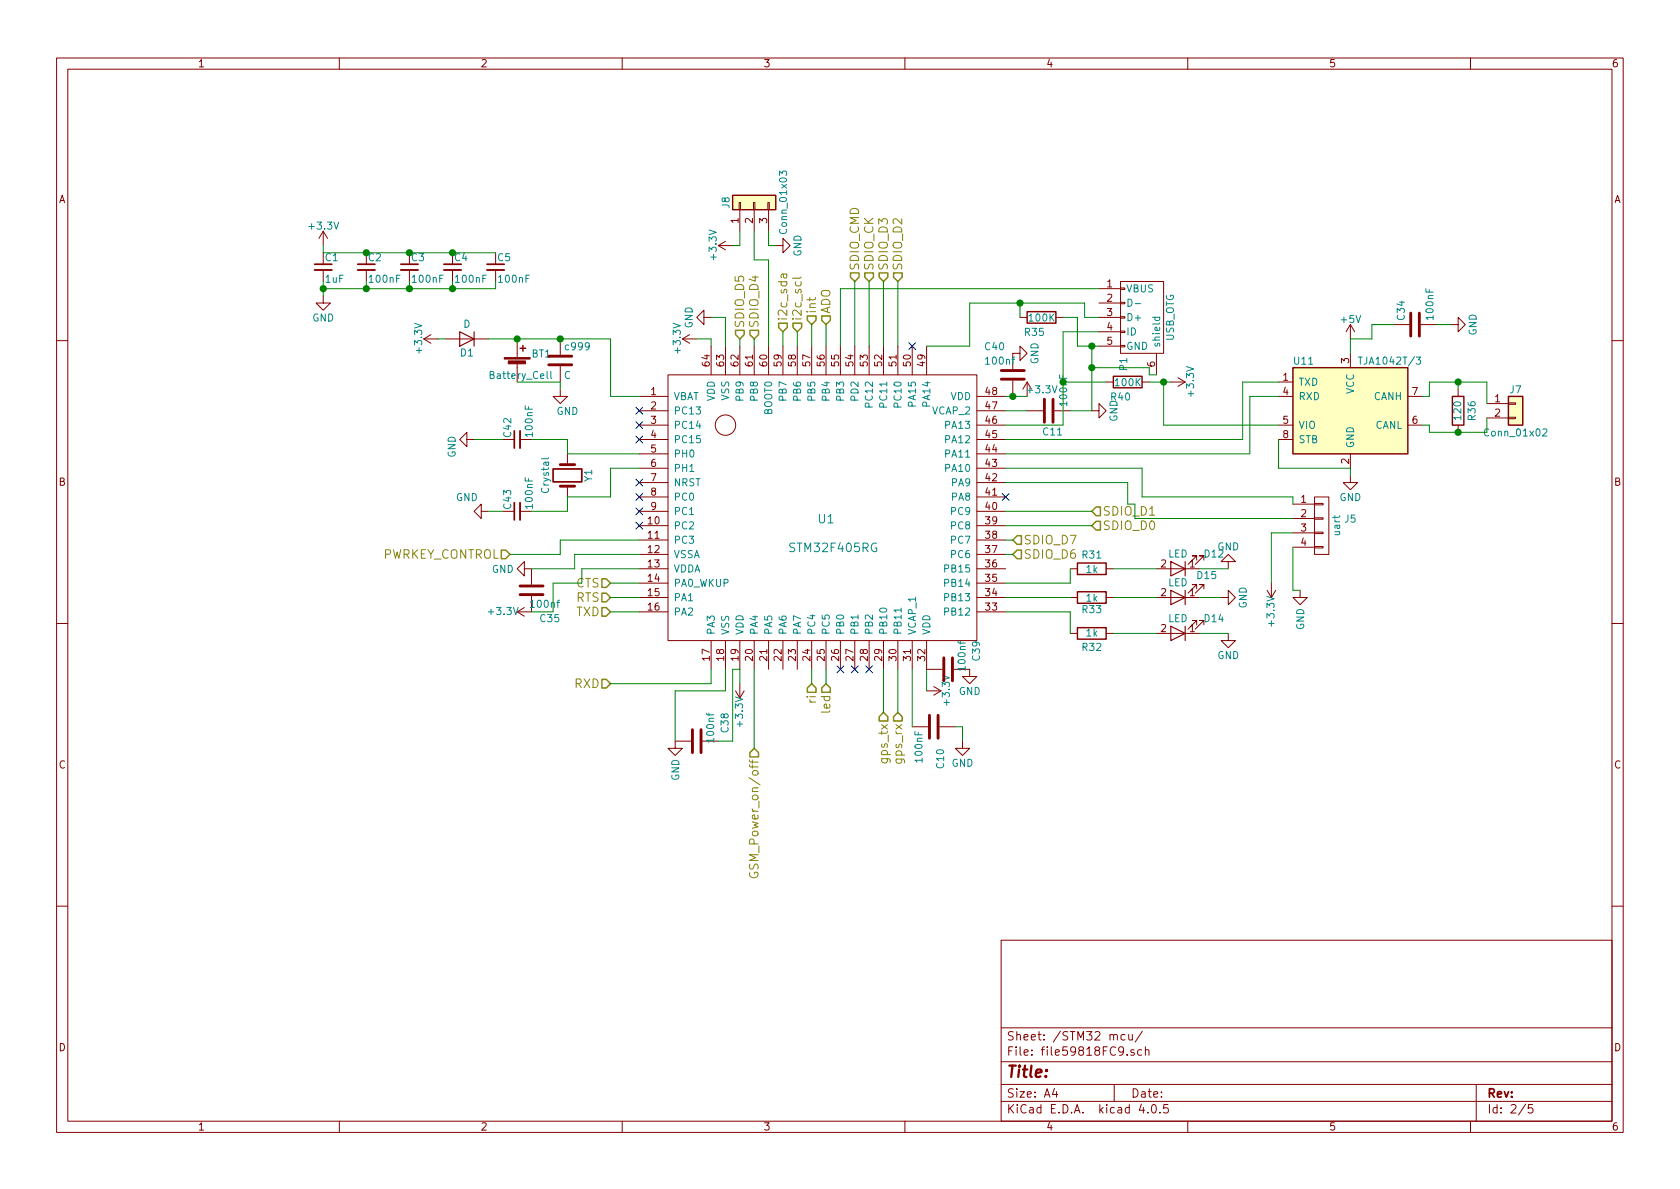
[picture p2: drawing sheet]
<svg xmlns="http://www.w3.org/2000/svg" width="297mm" height="210mm" viewBox="0 0 297 210" stroke-linecap="round" stroke-linejoin="round" font-family="sans-serif">
<g fill="none" stroke="#840000" stroke-width=".18">
<path d="M10 10.3h277v189.9h-277zM12 12.2h273v186.1h-273zM60 10.3v1.9M110 10.3v1.9M160 10.3v1.9M210 10.3v1.9M260 10.3v1.9M130.7 35.8h.2v1.3h-.2zM130.8 37.1v3.8M133.2 35.8h.3v1.3h-.3zM133.3 37.1v3.8M135.8 35.8h.2v1.3h-.2z"/>
<path d="M135.9 37.1v3.8M57.1 52.3v1.3h1.3l-1.3 1.3-1.2-1.3h1.2M57.1 40.9l-.7 1.3M57.1 40.9v2.5M57.1 47.7v2.1M57.1 40.9l.8 1.3M64.8 47.7v2.1M72.4 47.7v2.1M74.9 59.9h2.6M74.9 59.9l1.3 .8M76.2 59.2l-1.3 .7M78.7 59.9h7.7"/>
<path d="M80 47.7v2.1M87.6 47.7v2.1M91.4 59.9v3.3M99.1 59.9v2.8M120.6 59.9l1.3 .8M120.6 59.9h2.6M121.9 59.2l-1.3 .7M124.5 56.1v-1.2l-1.3 1.2 1.3 1.3v-1.3h1.2M127 43.4l1.3 .8M127 43.4h2.5M128.3 42.7l-1.3 .7M137.2 43.4h1.2v-1.2l1.3 1.2-1.3 1.3v-1.3"/>
<path d="M180.3 56.1h1.3M186.7 56.1h1.3M194.3 56.1h3.8M194.3 51h3.8M194.3 53.6h3.8M194.3 58.7h3.8M198.1 49.8h7.6v12.7h-7.6zM198.1 50.9h.8v.3h-.8zM198.1 53.5h.8v.2h-.8zM198.1 56h.8v.3h-.8zM198.1 58.5h.8v.3h-.8zM238.8 57.4v2.5"/>
<path d="M238.8 57.4l-.8 1.3M238.8 57.4l.7 1.3M246.4 57.4h2.8M251.2 57.4h2.8M256.5 57.4h1.3v-1.3l1.3 1.3-1.3 1.3v-1.3M10 60.2h2M82.5 77.7v-1.3l-1.2 1.3 1.2 1.3v-1.3h1.3M91.4 64.3v3.3M91.9 77.7h2.1M99.1 68.8v1.3h1.2l-1.2 1.3-1.3-1.3h1.3M99.1 64.8v2.8M113 70.1h5.1"/>
<path d="M113 72.6h5.1M113 75.2h5.1M113 77.7h5.1M118.1 66.3h54.6v47h-54.6zM125.7 61.2v5.1M128.3 61.2v5.1M130.8 61.2v5.1M133.3 61.2v5.1M135.9 61.2v5.1M138.4 61.2v5.1M141 61.2v5.1M143.5 61.2v5.1"/>
<path d="M146 61.2v5.1M148.6 61.2v5.1M151.1 61.2v5.1M153.7 61.2v5.1M156.2 61.2v5.1M158.7 61.2v5.1M161.3 61.2v5.1M163.8 61.2v5.1M172.7 70.1h5.1M172.7 72.6h5.1M172.7 75.2h5.1M172.7 77.7h5.1"/>
<path d="M179.1 67.3v2.8M180.3 62.5v1.2l1.3-1.2-1.3-1.3v1.3h-1.2v2.8M181.6 72.6h2.8M181.6 67.6l-.8 1.2M181.6 67.6v2.5M181.6 67.6l.8 1.2M186.4 72.6h2.8M193 72.6h1.3v-1.2l1.3 1.2-1.3 1.3v-1.3M194.3 61.2h3.8M195.6 67.6h1.2M198.1 61.1h.8v.2h-.8zM201.9 67.6h1.3"/>
<path d="M204.5 62.5v3.8M207 67.6h2.5M208.3 66.8l1.2 .8M209.5 67.6l-1.2 .7M226.1 70.1h2.5M226.1 75.2h2.5M226.1 77.7h2.5M226.1 67.6h2.5M238.8 62.5v2.5M248.9 70.1h2.6M248.9 75.2h2.6M257.8 68.8v1.3"/>
<path d="M257.8 75.2v1.2M262.9 71.4h3.8M262.9 73.9h3.8M266.7 73.8h1.3v.2h-1.3zM266.7 71.2h1.3v.3h-1.3zM285 60.2h2M85.1 90.4v-1.3l-1.3 1.3 1.3 1.3v-1.3h1.3M91.9 90.4h2.1M100.3 80.3v1.9M100.3 86v1.9M113 80.3h5.1M113 82.8h5.1"/>
<path d="M113 85.3h5.1M113 87.9h5.1M113 90.4h5.1M113 93h5.1M113 95.5h5.1M113 98h5.1M172.7 80.3h5.1M172.7 82.8h5.1M172.7 85.3h5.1M172.7 87.9h5.1M172.7 90.4h5.1M172.7 93h5.1"/>
<path d="M172.7 95.5h5.1M172.7 98h5.1M211.6 99.1v-.8h-.8h.8l-1.5 1.5M212.9 99.1v-.8h-.8h.8l-1.6 1.5M217.2 99.3h1.2l-1.2-1.3-1.3 1.3h1.3v1.3M228.6 89.1h3.8M228.6 91.7h3.8M228.6 94.2h3.8M228.6 96.8h3.8M232.4 96.6h1.5v.3h-1.5zM232.4 94.1h1.5v.3h-1.5zM232.4 91.6h1.5v.2h-1.5z"/>
<path d="M232.4 89h1.5v.3h-1.5zM232.4 87.9h2.5v10.1h-2.5zM238.8 84.1v1.2h1.2l-1.2 1.3-1.3-1.3h1.3M238.8 80.3v2.5M10 110.3h2M91.4 108.2l1.3 .8M92.7 100.6v-1.3l-1.3 1.3 1.3 1.2v-1.2h1.3v2.8M92.7 107.4l-1.3 .8M94 105.4v2.8h-2.6M113 100.6h5.1M113 108.2h5.1M113 103.1h5.1"/>
<path d="M113 105.7h5.1M125.7 113.3v5.1M128.3 113.3v5.1M130.8 113.3v5.1M133.3 113.3v5.1M135.9 113.3v5.1M138.4 113.3v5.1M141 113.3v5.1M143.5 113.3v5.1M146 113.3v5.1M148.6 113.3v5.1M151.1 113.3v5.1"/>
<path d="M153.7 113.3v5.1M156.2 113.3v5.1M158.7 113.3v5.1M161.3 113.3v5.1M163.8 113.3v5.1h2.8M168.7 118.4h2.7v1.2h1.3l-1.3 1.3-1.2-1.3h1.2M172.7 100.6h5.1M172.7 108.2h5.1M172.7 103.1h5.1M172.7 105.7h5.1M189.2 100.6h1.3M189.2 105.7h1.3"/>
<path d="M189.2 112h1.3M195.6 100.6h1.2M195.6 105.7h1.2M195.6 112h1.2M204.5 100.6h7.6M204.5 105.7h7.6M204.5 112h7.6M211.6 110.5v-.8h-.8h.8l-1.5 1.5M211.6 104.1v-.7h-.8h.8l-1.5 1.5M212.9 110.5v-.8h-.8h.8l-1.6 1.5M212.9 104.1v-.7h-.8h.8l-1.6 1.5M215.9 105.7h1.3v-1.3l1.2 1.3-1.2 1.2v-1.2"/>
<path d="M217.2 112v1.3h1.2l-1.2 1.2-1.3-1.2h1.3M224 104.4l.8 1.3M224.8 103.1v2.6M225.6 104.4l-.8 1.3M229.9 104.4v1.3h1.2l-1.2 1.2-1.3-1.2h1.3M285 110.3h2M122.2 131.1h-2.8v1.2h1.2l-1.2 1.3-1.3-1.3h1.3M124.2 131.1h2.8M130 122.2l.8 1.2M130.8 120.9v2.5M131.6 122.2l-.8 1.2M161.3 128.5h2.8"/>
<path d="M163.8 122.2h2.6M165.1 121.4l1.3 .8M166.1 128.5h2.8M166.4 122.2l-1.3 .7M170.2 131.1v1.2h1.2l-1.2 1.3-1.3-1.3h1.3M10 160.2h2M177 166.3h108v32h-108zM285 160.2h2M60 198.3v1.9M110 198.3v1.9M160 198.3v1.9M177 194.8h108"/>
<path d="M177 191.8h108M177 187.8h108M177 181.8h108M186.4 192.5l-.3 1h.9M186.8 193v1M197 191.8v3M198.9 183l-.4-.1-.3 .3 .1 .6 .2 .1 .4-.1M199.3 186.5v.1M199.6 182.9v.9l.4 .1 .2-.1M200.2 182.9v1M200.5 185.7a.37 .37 0 0 0-.6 .1l.1 .2 .5 .2 .1 .1-.2 .3-.5-.1M201.8 195.2l-.4 1.1h1"/>
<path d="M201.9 185.7l-.5-.1-.3 .3 .1 .6 .2 .1 .5-.1M202 182.3l-1.3 2M202.5 185.7l.2-.1 .4 .1v.9M202.5 185.1v1.5M202.9 196.7v.1M203.8 195.4l.1-.1a.81 .81 0 0 1 .6 .6 .81 .81 0 0 1-.3 .8l-.1 .1a.8 .8 0 0 1-.6-.6 .8 .8 0 0 1 .3-.8zM205.1 196.7v.1M206.5 195.3h-.7l-.1 .7 .2-.1 .5 .1 .2 .2-.1 .5-.2 .1-.6-.1M210 198.3v1.9M260 198.3v1.9M261 191.8v6.5M269.7 195.2l-1.2 2"/>
<path d="M271 195.3h-.7l-.1 .7 .2-.1 .5 .1 .1 .2v.5l-.2 .1-.6-.1"/>
<circle cx="128.3" cy="75.2" r="1.8"/>
</g>
<path d="M137.8 31v-.8l.5 .5 .1-.4h.6l.1 .2-.1 .5M199.4 52.9a.64 .64 0 0 1 .8 .6 .64 .64 0 0 1-.8 .7zM200.7 53.7h1M203.8 56.1h1.3M204.3 56.1l-.1 .4 .2 .2 .6-.1v-.5M97.4 65.7v1l.2 .2M240.2 63.1h.7M250.4 63.1h.8l-.5 .5 .4 .1v.6l-.1 .1-.6-.1M272.8 75.9l.5-.1 .2 .1v.3l-.8 .9h.8M97 80.9l-.2 .2h-1.1M159.3 107.5v.7" fill="none" stroke="#008484" stroke-width=".18"/>
<path d="M55.6 47.7h3.1M63.2 47.7h3.1M70.9 47.7h3M78.5 47.7h3M86.1 47.7h3.1M91.9 76.2v3M91.9 88.9v3" fill="none" stroke="#840000" stroke-width=".33"/>
<path d="M55.6 46.7h3.1M63.2 46.7h3.1M70.9 46.7h3M78.5 46.7h3M86.1 46.7h3.1M90.9 76.2v3M90.9 88.9v3M97.8 82.9h5.1v2.3h-5.1z" fill="none" stroke="#840000" stroke-width=".3"/>
<g fill="none" stroke="#840000" stroke-width=".51">
<path d="M249.4 55.4v4M251 55.4v4M97 64.5h4.1M97 63h4.1M177 67.1h4.1M177 65.5h4.1M184.7 70.6v4.1M186.2 70.6v4.1M99.1 82.2h2.5M99.1 86h2.5M91.9 103.6h4.1M91.9 105.2h4.1"/>
<path d="M166.9 116.3v4.1M168.4 116.3v4.1M122.4 129v4.1M124 129v4.1M164.3 126.5v4.1M165.9 126.5v4.1"/>
</g>
<g fill="none" stroke="#848400" stroke-width=".25">
<path d="M130 58.4h1.6v.8l-.8 .7-.8-.7zM132.6 58.4h1.5v.8l-.8 .7-.7-.7zM137.7 57.1h1.5v.8l-.8 .8-.7-.8zM140.2 57.1h1.5v.8l-.7 .8-.8-.8zM142.7 55.9h1.6v.7l-.8 .8-.8-.8zM145.3 55.9h1.5v.7l-.8 .8-.7-.8zM150.4 48.3h1.5v.7l-.8 .8-.7-.8zM152.9 48.3h1.5v.7l-.7 .8-.8-.8zM155.4 48.3h1.6v.7l-.8 .8-.8-.8zM158 48.3h1.5v.7l-.8 .8-.7-.8zM88.6 97.3h.8l.8 .7-.8 .8h-.8zM179.8 94.7h.8v1.6h-.8l-.7-.8z"/>
<path d="M179.8 97.3h.8v1.5h-.8l-.7-.8zM193.8 89.7h.8v1.5h-.8l-.8-.8zM193.8 92.2h.8v1.5h-.8l-.8-.7zM106.4 107.4h.8l.7 .8-.7 .8h-.8zM106.4 102.4h.8l.7 .7-.7 .8h-.8zM106.4 104.9h.8l.7 .8-.7 .7h-.8zM106.4 120.1h.8l.7 .8-.7 .8h-.8zM132.6 133.1l.7-.8 .8 .8v.8h-1.5zM142.7 121.7l.8-.8 .8 .8v.7h-1.6zM146 120.9l.8 .8v.7h-1.5v-.7zM155.4 126.7l.8-.7 .8 .7v.8h-1.6zM158.7 126l.8 .7v.8h-1.5v-.8z"/>
</g>
<path d="M138.5 48.5v.5a.3 .3 0 0 0 .3 .2 .3 .3 0 0 0 .3-.2l-.1-.5M139.1 48.5h-.9v.6M141.7 49l-.2 .2h-1.4M132.5 134.4l.1 .3 .1 .1h1.3M133 134.4v.6M132.6 154.3a.71 .71 0 0 0 .7 .9 .71 .71 0 0 0 .7-.9l-.6-.1v.4" fill="none" stroke="#848400" stroke-width=".18"/>
<g fill="none" stroke="#000084" stroke-width=".18">
<path d="M112.4 72l1.2 1.2M112.4 74.6l1.2 1.2M112.4 77.1l1.2 1.2M113.6 72l-1.2 1.2M113.6 74.6l-1.2 1.2M113.6 77.1l-1.2 1.2M160.7 60.6l1.2 1.2M161.9 60.6l-1.2 1.2M112.4 87.3l1.2 1.2M112.4 89.8l1.2 1.2M112.4 84.7l1.2 1.2M112.4 92.3l1.2 1.3"/>
<path d="M113.6 87.3l-1.2 1.2M113.6 89.8l-1.2 1.2M113.6 84.7l-1.2 1.2M113.6 92.3l-1.2 1.3M177.2 87.3l1.2 1.2M178.4 87.3l-1.2 1.2M148 117.7l1.2 1.3M149.2 117.7l-1.2 1.3M150.5 117.7l1.2 1.3M151.7 117.7l-1.2 1.3M153.1 117.7l1.2 1.3M154.3 117.7l-1.2 1.3"/>
</g>
<path d="M129.5 34.5h7.7v2.6h-7.7zM181.6 55.1h5.1v2h-5.1zM91.9 61.6h1.1M92.5 61.1v1M196.8 66.5h5.1v2.1h-5.1zM228.6 65h20.3v15.3h-20.3zM256.8 70.1h2v5.1h-2zM266.7 70.1h2.5v5.1h-2.5zM190.5 99.6h5.1v2h-5.1zM190.5 104.6h5.1v2.1h-5.1zM190.5 111h5.1v2h-5.1z" fill="none" stroke="#840000" stroke-width=".25"/>
<path d="M81.3 58.7l2.5 1.2-2.5 1.3zM83.8 58.7v2.5M207 99.3l2.5 1.3-2.5 1.2zM209.5 99.3v2.5M207 110.7l2.5 1.3-2.5 1.3zM207 104.4l2.5 1.3-2.5 1.2zM209.5 104.4v2.5M209.5 110.7v2.6" fill="none" stroke="#840000" stroke-width=".2"/>
<g fill="#840000" stroke="#840000" stroke-width=".18">
<path d="M89.2 63.2h4.5v.3h-4.5z"/>
<path d="M89.9 63.8h3v.5h-3z"/>
</g>
<g fill="none" stroke="#008400" stroke-width=".18">
<path d="M57.1 43.4v1.3h30.5M57.1 49.8v2.5M64.8 49.8v1.2M72.4 49.8v1.2M77.5 59.9h1.2M80 49.8v1.2M86.4 59.9h21.5v10.2h5.1M87.6 49.8v1.2h-30.5M123.2 59.9h2.5v1.3M125.7 56.1h2.6v5.1M130.8 40.9v2.5h-1.3M130.8 59.9v1.3"/>
<path d="M133.3 40.9v5.1h2.6v15.2M133.3 59.9v1.3M135.9 40.9v2.5h1.3M138.4 58.7v2.5M141 58.7v2.5M143.5 57.4v3.8M146 57.4v3.8M151.1 49.8v11.4M153.7 49.8v11.4M156.2 49.8v11.4M158.7 49.8v11.4M180.3 53.6v2.5"/>
<path d="M188 56.1h2.5v5.1h3.8M194.3 51h-45.7v10.2M194.3 58.7h-6.3v16.5h-10.2M194.3 56.1h-2.5v-2.5h-20.4v7.6h-7.6M246.4 57.4h-3.8v2.5h-3.8v2.6M254 57.4h2.5M83.8 77.7h5.1M91.4 67.6h7.7v1.2M94 77.7h6.3v2.6h12.7M177.8 70.1h3.8M177.8 72.6h3.8M188 67.6h7.6"/>
<path d="M193 61.2v11.4h-3.8M193 65h10.2v1.3h1.3M203.2 67.6h3.8M205.7 67.6v7.6h20.4M226.1 70.1h-5.1v10.2h-43.2M226.1 77.7v5.1h12.7v1.3M226.1 67.6h-6.4v10.1h-41.9M251.5 70.1h1.2v-2.5h10.2v3.8M257.8 67.6v1.2M262.9 73.9v2.5h-10.2v-1.2h-1.2M86.4 90.4h2.5M113 82.8h-5.1v5.1h-7.6v2.5h-6.3"/>
<path d="M113 95.5h-13.9v2.5h-8.9M113 98h-11.4v2.6h-7.6M177.8 82.8h24.1v5.1h26.7v1.2M177.8 98h1.3M177.8 90.4h15.2M177.8 95.5h1.3M177.8 93h15.2M177.8 85.3h21.6v3.8M200.7 91.7h27.9M228.6 96.8v7.6h1.3M228.6 94.2h-3.8v8.9M107.9 105.7h5.1"/>
<path d="M107.9 108.2h5.1M107.9 103.1h5.1M113 100.6h-10.1v2.5h-5.1v5.1h-3.8M125.7 118.4v2.5h-17.8M128.3 118.4v3.8h-8.9v8.9M133.3 118.4v13.9M143.5 118.4v2.5M146 118.4v2.5M156.2 118.4v7.6M158.7 118.4v7.6M161.3 118.4v10.1M163.8 118.4v3.8"/>
<path d="M177.8 105.7h11.4M177.8 108.2h11.4v3.8M189.2 100.6v2.5h-11.4M196.8 100.6h7.7M196.8 105.7h7.7M196.8 112h7.7M212.1 100.6h5.1M212.1 105.7h3.8M212.1 112h5.1M130.8 120.9v-2.5h-1.3v12.7h-2.5M168.9 128.5h1.3v2.6"/>
</g>
<g fill="#008400" stroke="#008400" stroke-width=".25">
<circle cx="64.8" cy="44.7" r=".51"/>
<circle cx="72.4" cy="44.7" r=".51"/>
<circle cx="80" cy="44.7" r=".51"/>
<circle cx="80" cy="51" r=".51"/>
<circle cx="72.4" cy="51" r=".51"/>
<circle cx="64.8" cy="51" r=".51"/>
<circle cx="57.2" cy="51" r=".51"/>
<circle cx="180.3" cy="53.6" r=".51"/>
<circle cx="91.4" cy="59.9" r=".51"/>
<circle cx="99.1" cy="59.9" r=".51"/>
<circle cx="257.8" cy="67.6" r=".51"/>
<circle cx="257.8" cy="76.4" r=".51"/>
<circle cx="205.7" cy="67.6" r=".51"/>
<circle cx="193" cy="61.2" r=".51"/>
<circle cx="193" cy="65" r=".51"/>
<circle cx="179.1" cy="70.1" r=".51"/>
</g>
<g fill="#ffffc2" stroke="#ffffc2" stroke-width=".18">
<path d="M266.7 70.1h2.5v5.1h-2.5z"/>
<path d="M129.5 34.5h7.7v2.6h-7.7z"/>
<path d="M228.6 65h20.3v15.3h-20.3z"/>
</g>
<text font-size="2.8" fill="#840000" x="178" y="190.5">Title:</text>
<g font-size="2.1" fill="#848400">
<text x="151.9" y="47.8" transform="rotate(-90 151.9 47.8)">SDIO_CMD</text>
<text x="154.4" y="47.8" transform="rotate(-90 154.4 47.8)">SDIO_CK</text>
<text x="157" y="47.8" transform="rotate(-90 157 47.8)">SDIO_D3</text>
<text x="159.5" y="47.8" transform="rotate(-90 159.5 47.8)">SDIO_D2</text>
<text x="131.6" y="58" transform="rotate(-90 131.6 58)">SDIO_D5</text>
<text x="134.1" y="58" transform="rotate(-90 134.1 58)">SDIO_D4</text>
<text x="139.2" y="56.7" transform="rotate(-90 139.2 56.7)">i2c_sda</text>
<text x="141.7" y="56.7" transform="rotate(-90 141.7 56.7)">i2c_scl</text>
<text x="144.3" y="55.5" transform="rotate(-90 144.3 55.5)">int</text>
<text x="146.8" y="55.5" transform="rotate(-90 146.8 55.5)">ADO</text>
<text x="195" y="93.7">SDIO_D0</text>
<text x="67.3" y="98.8">PWRKEY_CONTROL</text>
<text x="181" y="96.3">SDIO_D7</text>
<text x="181" y="98.8">SDIO_D6</text>
<text x="101.8" y="103.9">CTS</text>
<text x="101.8" y="106.4">RTS</text>
<text x="101.8" y="109">TXD</text>
<text x="101.5" y="121.7">RXD</text>
<text x="144.3" y="124.3" transform="rotate(-90 144.3 124.3)">ri</text>
<text x="146.8" y="125.9" transform="rotate(-90 146.8 125.9)">led</text>
<text x="157" y="134.7" transform="rotate(-90 157 134.7)">gps_tx</text>
<text x="159.5" y="134.9" transform="rotate(-90 159.5 134.9)">gps_rx</text>
<text x="134.1" y="153.7" transform="rotate(-90 134.1 153.7)">GSM_Power_on/off</text>
</g>
<g font-size="2.1" fill="#008484">
<text x="144.7" y="92.6">U1</text>
<text x="139.9" y="97.6">STM32F405RG</text>
</g>
<text font-size="2.1" fill="#008400" x="195" y="91.2">SDIO_D1</text>
<g font-size="2.1" fill="#840000">
<text x="178" y="184">Sheet: /STM32 mcu/</text>
<text x="178" y="186.7">File: file59818FC9.sch</text>
<text x="178" y="196.9">KiCad E.D.A. kicad 4.0.5</text>
<text x="178" y="194.1">Size: A4</text>
<text x="200" y="194.1">Date:</text>
<text x="263" y="194.1">Rev:</text>
<text x="263" y="196.9">Id: 2/5</text>
</g>
<g font-size="1.8" fill="#840000">
<text x="35" y="11.9">1</text>
<text x="85" y="11.9">2</text>
<text x="135" y="11.9">3</text>
<text x="185" y="11.9">4</text>
<text x="235" y="11.9">5</text>
<text x="285" y="11.9">6</text>
<text x="10.4" y="35.9">A</text>
<text x="285.4" y="35.9">A</text>
<text x="130.6" y="39.5" transform="rotate(-90 130.6 39.5)">1</text>
<text x="133.1" y="39.5" transform="rotate(-90 133.1 39.5)">2</text>
<text x="135.6" y="39.5" transform="rotate(-90 135.6 39.5)">3</text>
<text x="195.7" y="50.8">1</text>
<text x="195.7" y="53.3">2</text>
<text x="195.7" y="55.9">3</text>
<text x="195.7" y="58.4">4</text>
<text x="125.5" y="64.7" transform="rotate(-90 125.5 64.7)">64</text>
<text x="128" y="64.7" transform="rotate(-90 128 64.7)">63</text>
<text x="130.6" y="64.7" transform="rotate(-90 130.6 64.7)">62</text>
<text x="133.1" y="64.7" transform="rotate(-90 133.1 64.7)">61</text>
<text x="135.6" y="64.7" transform="rotate(-90 135.6 64.7)">60</text>
<text x="138.2" y="64.7" transform="rotate(-90 138.2 64.7)">59</text>
<text x="140.7" y="64.7" transform="rotate(-90 140.7 64.7)">58</text>
<text x="143.3" y="64.7" transform="rotate(-90 143.3 64.7)">57</text>
<text x="145.8" y="64.7" transform="rotate(-90 145.8 64.7)">56</text>
<text x="148.3" y="64.7" transform="rotate(-90 148.3 64.7)">55</text>
<text x="150.9" y="64.7" transform="rotate(-90 150.9 64.7)">54</text>
<text x="153.4" y="64.7" transform="rotate(-90 153.4 64.7)">53</text>
<text x="156" y="64.7" transform="rotate(-90 156 64.7)">52</text>
<text x="158.5" y="64.7" transform="rotate(-90 158.5 64.7)">51</text>
<text x="161" y="64.7" transform="rotate(-90 161 64.7)">50</text>
<text x="163.6" y="64.7" transform="rotate(-90 163.6 64.7)">49</text>
<text x="195.7" y="61">5</text>
<text x="204.2" y="64.9" transform="rotate(-90 204.2 64.9)">6</text>
<text x="238.5" y="64.2" transform="rotate(-90 238.5 64.2)">3</text>
<text x="115.1" y="69.8">1</text>
<text x="174.3" y="69.8">48</text>
<text x="226.8" y="67.3">1</text>
<text x="226.8" y="69.8">4</text>
<text x="249.7" y="69.8">7</text>
<text x="264.3" y="71.1">1</text>
<text x="115.1" y="72.4">2</text>
<text x="115.1" y="74.9">3</text>
<text x="115.1" y="77.5">4</text>
<text x="174.3" y="77.5">45</text>
<text x="174.3" y="74.9">46</text>
<text x="174.3" y="72.4">47</text>
<text x="226.8" y="74.9">5</text>
<text x="226.8" y="77.5">8</text>
<text x="249.7" y="74.9">6</text>
<text x="264.3" y="73.7">2</text>
<text x="115.1" y="80">5</text>
<text x="115.1" y="82.5">6</text>
<text x="174.3" y="82.5">43</text>
<text x="174.3" y="80">44</text>
<text x="238.5" y="82" transform="rotate(-90 238.5 82)">2</text>
<text x="10.4" y="85.9">B</text>
<text x="115.1" y="85.1">7</text>
<text x="115.1" y="87.6">8</text>
<text x="174.3" y="87.6">41</text>
<text x="174.3" y="85.1">42</text>
<text x="230" y="88.9">1</text>
<text x="285.4" y="85.9">B</text>
<text x="114.6" y="92.7">10</text>
<text x="114.6" y="95.2">11</text>
<text x="115.1" y="90.2">9</text>
<text x="174.3" y="90.2">40</text>
<text x="174.3" y="95.2">38</text>
<text x="174.3" y="92.7">39</text>
<text x="230" y="91.4">2</text>
<text x="230" y="94">3</text>
<text x="114.6" y="97.8">12</text>
<text x="114.6" y="100.3">13</text>
<text x="174.3" y="100.3">36</text>
<text x="174.3" y="97.8">37</text>
<text x="205.3" y="100.3">2</text>
<text x="210.3" y="100.3">1</text>
<text x="230" y="96.5">4</text>
<text x="114.6" y="102.9">14</text>
<text x="114.6" y="105.4">15</text>
<text x="114.6" y="107.9">16</text>
<text x="174.3" y="107.9">33</text>
<text x="174.3" y="105.4">34</text>
<text x="174.3" y="102.9">35</text>
<text x="205.3" y="105.4">2</text>
<text x="210.3" y="105.4">1</text>
<text x="205.3" y="111.8">2</text>
<text x="210.3" y="111.8">1</text>
<text x="125.5" y="116.8" transform="rotate(-90 125.5 116.8)">17</text>
<text x="128" y="116.8" transform="rotate(-90 128 116.8)">18</text>
<text x="130.6" y="116.8" transform="rotate(-90 130.6 116.8)">19</text>
<text x="133.1" y="116.8" transform="rotate(-90 133.1 116.8)">20</text>
<text x="135.6" y="116.8" transform="rotate(-90 135.6 116.8)">21</text>
<text x="138.2" y="116.8" transform="rotate(-90 138.2 116.8)">22</text>
<text x="140.7" y="116.8" transform="rotate(-90 140.7 116.8)">23</text>
<text x="143.3" y="116.8" transform="rotate(-90 143.3 116.8)">24</text>
<text x="145.8" y="116.8" transform="rotate(-90 145.8 116.8)">25</text>
<text x="148.3" y="116.8" transform="rotate(-90 148.3 116.8)">26</text>
<text x="150.9" y="116.8" transform="rotate(-90 150.9 116.8)">27</text>
<text x="153.4" y="116.8" transform="rotate(-90 153.4 116.8)">28</text>
<text x="156" y="116.8" transform="rotate(-90 156 116.8)">29</text>
<text x="158.5" y="116.8" transform="rotate(-90 158.5 116.8)">30</text>
<text x="161" y="116.8" transform="rotate(-90 161 116.8)">31</text>
<text x="163.6" y="116.8" transform="rotate(-90 163.6 116.8)">32</text>
<text x="10.4" y="135.9">C</text>
<text x="285.4" y="135.9">C</text>
<text x="10.4" y="185.9">D</text>
<text x="285.4" y="185.9">D</text>
<text x="35" y="199.9">1</text>
<text x="85" y="199.9">2</text>
<text x="135" y="199.9">3</text>
<text x="185" y="199.9">4</text>
<text x="235" y="199.9">5</text>
<text x="285" y="199.9">6</text>
</g>
<g font-size="1.8" fill="#008484">
<text x="54.8" y="40.6">+3.3V</text>
<text x="129" y="36.8" transform="rotate(-90 129 36.8)">J8</text>
<text x="139.1" y="41" transform="rotate(-90 139.1 41)">Conn_01x03</text>
<text x="57.5" y="46.2">C1</text>
<text x="65.2" y="46.2">C2</text>
<text x="72.8" y="46.2">C3</text>
<text x="80.4" y="46.2">C4</text>
<text x="88" y="46.2">C5</text>
<text x="126.7" y="45.7" transform="rotate(-90 126.7 45.7)">+3.3V</text>
<text x="141.7" y="45.4" transform="rotate(-90 141.7 45.4)">GND</text>
<text x="57.6" y="50">1uF</text>
<text x="65.4" y="50">100nF</text>
<text x="73.1" y="50">100nF</text>
<text x="80.7" y="50">100nF</text>
<text x="88.3" y="50">100nF</text>
<text x="199.1" y="51.7">VBUS</text>
<text x="55.2" y="56.8">GND</text>
<text x="81.9" y="57.9">D</text>
<text x="122.5" y="58.1" transform="rotate(-90 122.5 58.1)">GND</text>
<text x="181.3" y="59.4">R35</text>
<text x="182" y="56.8">100K</text>
<text x="199.1" y="56.8">D+</text>
<text x="199.1" y="59.3">ID</text>
<text x="237.2" y="57.1">+5V</text>
<text x="248.4" y="56.5" transform="rotate(-90 248.4 56.5)">C34</text>
<text x="253.4" y="56.4" transform="rotate(-90 253.4 56.4)">100nF</text>
<text x="261.1" y="59.4" transform="rotate(-90 261.1 59.4)">GND</text>
<text x="74.6" y="62.2" transform="rotate(-90 74.6 62.2)">+3.3V</text>
<text x="81.4" y="63">D1</text>
<text x="94" y="63.2">BT1</text>
<text x="100.1" y="61.9">c999</text>
<text x="120.3" y="62.2" transform="rotate(-90 120.3 62.2)">+3.3V</text>
<text x="174.2" y="61.9">C40</text>
<text x="174.4" y="64.5">100nf</text>
<text x="183.6" y="64.4" transform="rotate(-90 183.6 64.4)">GND</text>
<text x="199.1" y="61.8">GND</text>
<text x="199.3" y="65.5" transform="rotate(-90 199.3 65.5)">P1</text>
<text x="205.1" y="61.5" transform="rotate(-90 205.1 61.5)">shield</text>
<text x="207.5" y="60.4" transform="rotate(-90 207.5 60.4)">USB_OTG</text>
<text x="228.9" y="64.5">U11</text>
<text x="240.8" y="64.5">TJA1042T/3</text>
<text x="86.9" y="67">Battery_Cell</text>
<text x="99.7" y="67">C</text>
<text x="119.1" y="70.7">VBAT</text>
<text x="126.4" y="71" transform="rotate(-90 126.4 71)">VDD</text>
<text x="128.9" y="70.8" transform="rotate(-90 128.9 70.8)">VSS</text>
<text x="131.4" y="70.7" transform="rotate(-90 131.4 70.7)">PB9</text>
<text x="134" y="70.7" transform="rotate(-90 134 70.7)">PB8</text>
<text x="139.1" y="70.7" transform="rotate(-90 139.1 70.7)">PB7</text>
<text x="141.6" y="70.7" transform="rotate(-90 141.6 70.7)">PB6</text>
<text x="144.1" y="70.7" transform="rotate(-90 144.1 70.7)">PB5</text>
<text x="146.7" y="70.7" transform="rotate(-90 146.7 70.7)">PB4</text>
<text x="149.2" y="70.7" transform="rotate(-90 149.2 70.7)">PB3</text>
<text x="151.8" y="70.7" transform="rotate(-90 151.8 70.7)">PD2</text>
<text x="154.3" y="71.7" transform="rotate(-90 154.3 71.7)">PC12</text>
<text x="156.8" y="71.7" transform="rotate(-90 156.8 71.7)">PC11</text>
<text x="159.4" y="71.7" transform="rotate(-90 159.4 71.7)">PC10</text>
<text x="161.9" y="71.7" transform="rotate(-90 161.9 71.7)">PA15</text>
<text x="164.5" y="71.7" transform="rotate(-90 164.5 71.7)">PA14</text>
<text x="168" y="70.7">VDD</text>
<text x="181.8" y="69.5">+3.3V</text>
<text x="196.5" y="70.8">R40</text>
<text x="197.3" y="68.3">100K</text>
<text x="211.1" y="69.9" transform="rotate(-90 211.1 69.9)">+3.3V</text>
<text x="229.6" y="68.2">TXD</text>
<text x="229.6" y="70.7">RXD</text>
<text x="239.4" y="69.8" transform="rotate(-90 239.4 69.8)">VCC</text>
<text x="242.8" y="70.7">CANH</text>
<text x="267" y="69.5">J7</text>
<text x="90.4" y="77.2" transform="rotate(-90 90.4 77.2)">C42</text>
<text x="94.2" y="77.1" transform="rotate(-90 94.2 77.1)">100nF</text>
<text x="98.4" y="73.3">GND</text>
<text x="119.1" y="73.3">PC13</text>
<text x="119.1" y="75.8">PC14</text>
<text x="136.5" y="73.4" transform="rotate(-90 136.5 73.4)">BOOT0</text>
<text x="164.8" y="73.3">VCAP_2</text>
<text x="167.3" y="75.8">PA13</text>
<text x="184.5" y="77">C11</text>
<text x="197.6" y="74.6" transform="rotate(-90 197.6 74.6)">GND</text>
<text x="229.6" y="75.8">VIO</text>
<text x="243" y="75.8">CANL</text>
<text x="258.3" y="74.1" transform="rotate(-90 258.3 74.1)">120</text>
<text x="260.9" y="74.3" transform="rotate(-90 260.9 74.3)">R36</text>
<text x="262.8" y="77.2">Conn_01x02</text>
<text x="80.5" y="80.9" transform="rotate(-90 80.5 80.9)">GND</text>
<text x="119.1" y="78.4">PC15</text>
<text x="119.1" y="80.9">PH0</text>
<text x="119.1" y="83.4">PH1</text>
<text x="167.3" y="83.4">PA10</text>
<text x="167.3" y="80.9">PA11</text>
<text x="167.3" y="78.4">PA12</text>
<text x="229.6" y="78.4">STB</text>
<text x="239.4" y="79.2" transform="rotate(-90 239.4 79.2)">GND</text>
<text x="80.6" y="88.6">GND</text>
<text x="90.4" y="89.9" transform="rotate(-90 90.4 89.9)">C43</text>
<text x="94.2" y="89.8" transform="rotate(-90 94.2 89.8)">100nF</text>
<text x="97.1" y="87.1" transform="rotate(-90 97.1 87.1)">Crystal</text>
<text x="104.7" y="85.1" transform="rotate(-90 104.7 85.1)">Y1</text>
<text x="119.1" y="86">NRST</text>
<text x="119.1" y="88.5">PC0</text>
<text x="168.3" y="88.5">PA8</text>
<text x="168.3" y="86">PA9</text>
<text x="236.8" y="88.6">GND</text>
<text x="119.1" y="91.1">PC1</text>
<text x="119.1" y="93.6">PC2</text>
<text x="168.3" y="91.1">PC9</text>
<text x="168.3" y="93.6">PC8</text>
<text x="236.9" y="94.6" transform="rotate(-90 236.9 94.6)">uart</text>
<text x="237.8" y="92.4">J5</text>
<text x="86.9" y="101.3">GND</text>
<text x="119.1" y="96.1">PC3</text>
<text x="119.1" y="98.7">VSSA</text>
<text x="119.1" y="101.2">VDDA</text>
<text x="167.3" y="101.2">PB15</text>
<text x="168.3" y="98.7">PC6</text>
<text x="168.3" y="96.1">PC7</text>
<text x="191.4" y="98.7">R31</text>
<text x="192.1" y="101.3">1k</text>
<text x="206.5" y="98.6">LED</text>
<text x="213" y="98.6">D12</text>
<text x="215.2" y="97.3">GND</text>
<text x="94" y="107.5">100nf</text>
<text x="119.1" y="103.8">PA0_WKUP</text>
<text x="119.1" y="106.3">PA1</text>
<text x="167.3" y="106.3">PB13</text>
<text x="167.3" y="103.8">PB14</text>
<text x="192.1" y="106.4">1k</text>
<text x="206.5" y="103.7">LED</text>
<text x="211.7" y="102.4">D15</text>
<text x="220.4" y="107.6" transform="rotate(-90 220.4 107.6)">GND</text>
<text x="86.5" y="108.7">+3.3V</text>
<text x="95.6" y="110">C35</text>
<text x="119.1" y="108.8">PA2</text>
<text x="126.4" y="112.3" transform="rotate(-90 126.4 112.3)">PA3</text>
<text x="128.9" y="112.3" transform="rotate(-90 128.9 112.3)">VSS</text>
<text x="131.4" y="112.3" transform="rotate(-90 131.4 112.3)">VDD</text>
<text x="134" y="112.3" transform="rotate(-90 134 112.3)">PA4</text>
<text x="136.5" y="112.3" transform="rotate(-90 136.5 112.3)">PA5</text>
<text x="139.1" y="112.3" transform="rotate(-90 139.1 112.3)">PA6</text>
<text x="141.6" y="112.3" transform="rotate(-90 141.6 112.3)">PA7</text>
<text x="144.1" y="112.3" transform="rotate(-90 144.1 112.3)">PC4</text>
<text x="146.7" y="112.3" transform="rotate(-90 146.7 112.3)">PC5</text>
<text x="149.2" y="112.3" transform="rotate(-90 149.2 112.3)">PB0</text>
<text x="151.8" y="112.3" transform="rotate(-90 151.8 112.3)">PB1</text>
<text x="154.3" y="112.3" transform="rotate(-90 154.3 112.3)">PB2</text>
<text x="156.8" y="112.3" transform="rotate(-90 156.8 112.3)">PB10</text>
<text x="159.4" y="112.3" transform="rotate(-90 159.4 112.3)">PB11</text>
<text x="161.9" y="112.3" transform="rotate(-90 161.9 112.3)">VCAP_1</text>
<text x="164.5" y="112.3" transform="rotate(-90 164.5 112.3)">VDD</text>
<text x="167.3" y="108.8">PB12</text>
<text x="191.4" y="108.4">R33</text>
<text x="192.1" y="112.5">1k</text>
<text x="206.5" y="110">LED</text>
<text x="213" y="110">D14</text>
<text x="225.3" y="110.5" transform="rotate(-90 225.3 110.5)">+3.3V</text>
<text x="230.6" y="111.4" transform="rotate(-90 230.6 111.4)">GND</text>
<text x="170.7" y="118.4" transform="rotate(-90 170.7 118.4)">100nf</text>
<text x="173.3" y="116.8" transform="rotate(-90 173.3 116.8)">C39</text>
<text x="191.4" y="115.1">R32</text>
<text x="215.2" y="116.5">GND</text>
<text x="167.9" y="124.5" transform="rotate(-90 167.9 124.5)">+3.3V</text>
<text x="169.5" y="122.9">GND</text>
<text x="126.3" y="131.1" transform="rotate(-90 126.3 131.1)">100nf</text>
<text x="128.8" y="129.5" transform="rotate(-90 128.8 129.5)">C38</text>
<text x="131.3" y="128.3" transform="rotate(-90 131.3 128.3)">+3.3V</text>
<text x="163.1" y="134.6" transform="rotate(-90 163.1 134.6)">100nF</text>
<text x="166.9" y="135.8" transform="rotate(-90 166.9 135.8)">C10</text>
<text x="168.2" y="135.6">GND</text>
<text x="120.1" y="138.1" transform="rotate(-90 120.1 138.1)">GND</text>
</g>
<text font-size="1.8" fill="#008400" x="188.7" y="71.6" transform="rotate(-90 188.7 71.6)">100nF</text>
</svg>
